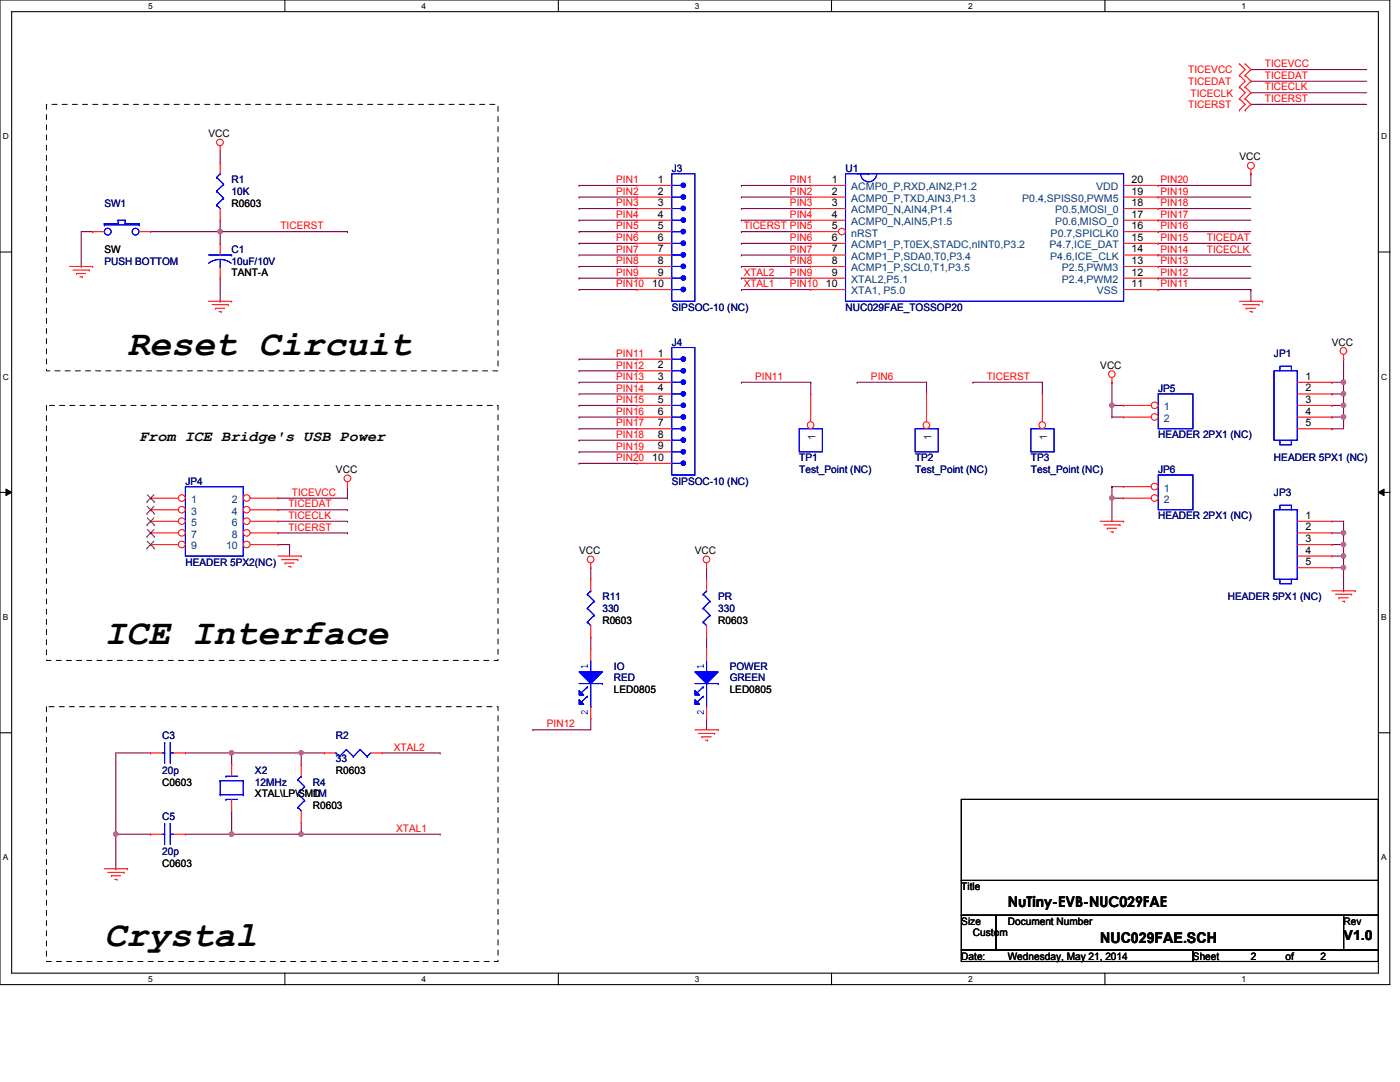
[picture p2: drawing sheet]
<svg xmlns="http://www.w3.org/2000/svg" width="279mm" height="216mm" viewBox="0 0 279 216" stroke-linecap="round" stroke-linejoin="round" font-family="sans-serif">
<path d="M0 0h277.4v196.5h-277.4zM2.3 2.3h272.8v191.9h-272.8z" fill="none" stroke="#000" stroke-width=".21"/>
<g fill="#fff">
<path d="M29.6 .3h.9v1.8h-.9z"/>
<path d="M29.6 194.4h.9v1.9h-.9z"/>
</g>
<path d="M56.9 0v2.3M56.9 194.2v2.3" fill="none" stroke="#000" stroke-width=".21"/>
<g fill="#fff">
<path d="M84.1 .3h.9v1.8h-.9z"/>
<path d="M84.1 194.4h.9v1.9h-.9z"/>
</g>
<path d="M111.4 0v2.3M111.4 194.2v2.3" fill="none" stroke="#000" stroke-width=".21"/>
<g fill="#fff">
<path d="M138.7 .3h.9v1.8h-.9z"/>
<path d="M138.7 194.4h.9v1.9h-.9z"/>
</g>
<path d="M165.9 0v2.3M165.9 194.2v2.3" fill="none" stroke="#000" stroke-width=".21"/>
<g fill="#fff">
<path d="M193.2 .3h.9v1.8h-.9z"/>
<path d="M193.2 194.4h.9v1.9h-.9z"/>
</g>
<path d="M220.5 0v2.3M220.5 194.2v2.3" fill="none" stroke="#000" stroke-width=".21"/>
<g fill="#fff">
<path d="M247.8 .3h.9v1.8h-.9z"/>
<path d="M247.8 194.4h.9v1.9h-.9z"/>
<path d="M.6 26.3h1.2v1.9h-1.2z"/>
<path d="M275.7 26.3h1.2v1.9h-1.2z"/>
<path d="M.6 74.3h1.2v1.8h-1.2z"/>
<path d="M275.7 74.3h1.2v1.8h-1.2z"/>
</g>
<path d="M0 50.3h2.3M275.1 50.3h2.3" fill="none" stroke="#000" stroke-width=".21"/>
<g fill="#fff">
<path d="M.6 122.2h1.1v1.9h-1.1z"/>
<path d="M275.7 122.2h1.1v1.9h-1.1z"/>
</g>
<path d="M0 98.3h2.3M275.1 98.3h2.3" fill="none" stroke="#000" stroke-width=".21"/>
<path d="M1.2 97.6l1.1 .7-1.1 .6zM275.1 98.3l1.1-.7v1.3z" fill="#000"/>
<path d="M1.2 97.6l1.1 .7-1.1 .6zM275.1 98.3l1.1-.7v1.3z" fill="none" stroke="#000" stroke-width=".2"/>
<g fill="#fff">
<path d="M.6 170.2h1.1v1.8h-1.1z"/>
<path d="M275.7 170.2h1.1v1.8h-1.1z"/>
</g>
<path d="M0 146.2h2.3M275.1 146.2h2.3" fill="none" stroke="#000" stroke-width=".21"/>
<path d="M9.3 20.8h90.1v53.2h-90.1zM9.3 80.9h90.1v50.9h-90.1zM9.3 141h90.1v50.9h-90.1z" fill="none" stroke="#000" stroke-width=".2" stroke-dasharray="1 1 1 1 1 1 1 1"/>
<path d="M43.9 32.4h.1M43.9 30.1v2.3M60.1 166.5h27.7M87.8 166.5h.1" fill="none" stroke="#800040" stroke-width=".21"/>
<circle cx="60.1" cy="166.4" r=".45" fill="#f0f"/>
<circle cx="60.1" cy="166.4" r=".45" fill="none" stroke="#f0f" stroke-width=".21"/>
<path d="M37 150.2h23.1M46.2 150.2h.1M60.1 150.2h.1M76.3 150.2h11.5M87.8 150.2h.1" fill="none" stroke="#800040" stroke-width=".21"/>
<circle cx="46.2" cy="150.2" r=".45" fill="#f0f"/>
<circle cx="46.2" cy="150.2" r=".45" fill="none" stroke="#f0f" stroke-width=".21"/>
<path d="M46.2 152.6h.1M46.2 150.2v2.4M60.1 152.6h.1M64.7 150.2h.1M64.7 150.2h-4.6v2.4" fill="none" stroke="#800040" stroke-width=".21"/>
<circle cx="60.1" cy="150.2" r=".45" fill="#f0f"/>
<circle cx="60.1" cy="150.2" r=".45" fill="none" stroke="#f0f" stroke-width=".21"/>
<g fill="none" stroke="#800040" stroke-width=".21">
<path d="M55.5 99.4h13.8M69.3 99.4h.1M69.3 97.1h.1M69.3 97.1v2.3M221.9 80.9h.1M221.9 80.9h2.3M55.5 104h13.8M55.5 106.3h13.8M55.5 101.7h13.8M69.3 104h.1M69.3 106.3h.1M69.3 101.7h.1"/>
<path d="M117.9 113.3h.1M117.9 113.3v2.3M141 113.3h.1M141 113.3v2.3M117.9 127.1h.1M117.9 127.1v2.4M23.1 150.2h7M30.1 150.2h.1"/>
</g>
<circle cx="221.9" cy="80.9" r=".45" fill="#f0f"/>
<circle cx="221.9" cy="80.9" r=".45" fill="none" stroke="#f0f" stroke-width=".21"/>
<g fill="none" stroke="#800040" stroke-width=".21">
<path d="M249.6 18.5h.1M249.6 16.2h.1M249.6 18.5h23.2M249.6 16.2h23.2M249.6 20.8h.1M249.6 20.8h23.2M16.2 53.2h.1M16.2 46.2v7M30.1 46.2h13.8M43.9 46.2h.1M148 76.3h.1M148 76.3h13.8"/>
<path d="M194.2 76.3h.1M194.2 76.3h13.8"/>
</g>
<circle cx="43.9" cy="46.2" r=".45" fill="#f0f"/>
<circle cx="43.9" cy="46.2" r=".45" fill="none" stroke="#f0f" stroke-width=".21"/>
<g fill="none" stroke="#800040" stroke-width=".21">
<path d="M43.9 55.5v4.6M43.9 60.1h.1M161.8 76.3h.1M161.8 76.3v2.3M184.9 76.3h.1M184.9 76.3v2.3M221.9 83.2h.1M221.9 80.9h.1M221.9 99.4h.1M221.9 97.1h.1M221.9 83.2h2.3M221.9 80.9v2.3"/>
<path d="M221.9 99.4v4.6M221.9 99.4h2.3M221.9 97.1h2.3M55.5 108.7h2.3M57.8 108.7h.1M141 127.1h.1M141 127.1v2.4M106.3 145.6h.1M117.9 143.3h.1M117.9 143.3v2.3h-11.6M23.1 173.4h.1M23.1 166.5v6.9"/>
<path d="M37 166.5h9.2M46.2 166.5h.1"/>
</g>
<circle cx="221.9" cy="99.4" r=".45" fill="#f0f"/>
<circle cx="221.9" cy="99.4" r=".45" fill="none" stroke="#f0f" stroke-width=".21"/>
<path d="M16.2 46.2h2.3M18.5 46.2h.1M23.1 150.2v16.3M23.1 166.5h.1M46.2 166.5h13.9M60.1 166.5h.1M60.1 164.1v2.4" fill="none" stroke="#800040" stroke-width=".21"/>
<circle cx="23.1" cy="166.4" r=".45" fill="#f0f"/>
<circle cx="23.1" cy="166.4" r=".45" fill="none" stroke="#f0f" stroke-width=".21"/>
<path d="M46.2 166.5h.1M46.2 161.8v4.7" fill="none" stroke="#800040" stroke-width=".21"/>
<circle cx="46.2" cy="166.4" r=".45" fill="#f0f"/>
<circle cx="46.2" cy="166.4" r=".45" fill="none" stroke="#f0f" stroke-width=".21"/>
<g fill="none" stroke="#800040" stroke-width=".21">
<path d="M115.6 37h.1M115.6 39.3h.1M115.6 37h11.5M115.6 39.3h11.5M148 37h.1M148 39.3h.1M148 37h13.8M148 39.3h13.8M231.1 37h.1M231.1 39.3h.1M231.1 39.3h18.5M249.6 34.7h.1"/>
<path d="M249.6 34.7v2.3h-18.5M43.9 46.2h.1M43.9 48.6h.1M43.9 43.9v4.7M43.9 46.2h25.4M69.3 46.2h.1M115.6 41.6h.1M115.6 43.9h.1M115.6 46.2h.1M115.6 48.6h.1M115.6 50.9h.1M115.6 53.2h.1"/>
<path d="M115.6 55.5h.1M115.6 57.8h.1M115.6 46.2h11.5M115.6 57.8h11.5M115.6 55.5h11.5M115.6 41.6h11.5M115.6 43.9h11.5M115.6 48.6h11.5M115.6 50.9h11.5M115.6 53.2h11.5M148 57.8h.1M148 55.5h.1"/>
<path d="M148 41.6h.1M148 43.9h.1M148 46.2h.1M148 48.6h.1M148 50.9h.1M148 53.2h.1M148 46.2h13.8M148 57.8h13.8M148 55.5h13.8M148 41.6h13.8M148 43.9h13.8M148 48.6h13.8"/>
<path d="M148 50.9h13.8M148 53.2h13.8M231.1 41.6h.1M231.1 43.9h.1M231.1 46.2h.1M231.1 48.6h.1M231.1 53.2h.1M231.1 55.5h.1M231.1 57.8h.1M231.1 50.9h.1M231.1 46.2h18.5M231.1 57.8h18.5"/>
<path d="M231.1 55.5h18.5M231.1 41.6h18.5M231.1 43.9h18.5M231.1 48.6h18.5M231.1 50.9h18.5M231.1 53.2h18.5M249.6 57.8h.1M249.6 57.8v2.3M115.6 71.7h.1M115.6 74h.1M115.6 78.6h.1M115.6 76.3h.1"/>
<path d="M115.6 76.3h11.5M115.6 71.7h11.5M115.6 74h11.5M115.6 78.6h11.5M171.1 76.3h.1M171.1 76.3h13.8M208 76.3h.1M208 76.3v2.3M221.9 76.3h.1M221.9 76.3v4.6M265.8 76.3h.1M265.8 78.6h.1"/>
<path d="M265.8 76.3h2.3M265.8 78.6h2.3M115.6 80.9h.1M115.6 83.2h.1M115.6 85.6h.1M115.6 90.2h.1M115.6 92.5h.1M115.6 87.8h.1M115.6 80.9h11.5M115.6 83.2h11.5M115.6 85.6h11.5M115.6 90.2h11.5"/>
<path d="M115.6 92.5h11.5M115.6 87.8h11.5M221.9 97.1h.1M221.9 97.1v2.3M23.1 166.5h7M30.1 166.5h.1"/>
</g>
<circle cx="268.1" cy="78.6" r=".45" fill="#f0f"/>
<circle cx="268.1" cy="78.6" r=".45" fill="none" stroke="#f0f" stroke-width=".21"/>
<path d="M265.8 80.9h.1M265.8 83.2h.1M265.8 85.6h.1M265.8 80.9h2.3M265.8 83.2h2.3M265.8 85.6h2.3M265.8 104h2.3M265.8 106.3h2.3M268.1 104h.1M268.1 106.3h.1" fill="none" stroke="#800040" stroke-width=".21"/>
<circle cx="268.1" cy="106.3" r=".45" fill="#f0f"/>
<circle cx="268.1" cy="106.3" r=".45" fill="none" stroke="#f0f" stroke-width=".21"/>
<path d="M265.8 108.7h2.3M265.8 111h2.3M265.8 113.3h2.3M268.1 108.7h.1M268.1 111h.1M268.1 113.3h.1M268.1 106.3h.1M268.1 104v2.3M268.1 108.7v2.3" fill="none" stroke="#800040" stroke-width=".21"/>
<circle cx="268.1" cy="108.6" r=".45" fill="#f0f"/>
<circle cx="268.1" cy="108.6" r=".45" fill="none" stroke="#f0f" stroke-width=".21"/>
<circle cx="268.1" cy="110.9" r=".45" fill="#f0f"/>
<circle cx="268.1" cy="110.9" r=".45" fill="none" stroke="#f0f" stroke-width=".21"/>
<path d="M268.1 83.2h.1M268.1 80.9h.1M268.1 80.9v4.7M268.1 113.3h.1M268.1 108.7h.1M268.1 106.3v2.4M268.1 111v2.3" fill="none" stroke="#800040" stroke-width=".21"/>
<circle cx="268.1" cy="83.2" r=".45" fill="#f0f"/>
<circle cx="268.1" cy="83.2" r=".45" fill="none" stroke="#f0f" stroke-width=".21"/>
<circle cx="268.1" cy="80.9" r=".45" fill="#f0f"/>
<circle cx="268.1" cy="80.9" r=".45" fill="none" stroke="#f0f" stroke-width=".21"/>
<path d="M268.1 117.9h.1M268.1 113.3v4.6" fill="none" stroke="#800040" stroke-width=".21"/>
<circle cx="268.1" cy="113.3" r=".45" fill="#f0f"/>
<circle cx="268.1" cy="113.3" r=".45" fill="none" stroke="#f0f" stroke-width=".21"/>
<path d="M249.6 13.9h.1M249.6 13.9h23.2M268.1 78.6h.1M268.1 76.3h.1M268.1 71.7h.1M268.1 71.7v9.2M57.8 108.7h.1M57.8 108.7v2.3M141 143.3h.1M141 143.3v2.3" fill="none" stroke="#800040" stroke-width=".21"/>
<circle cx="268.1" cy="76.3" r=".45" fill="#f0f"/>
<circle cx="268.1" cy="76.3" r=".45" fill="none" stroke="#f0f" stroke-width=".21"/>
<g fill="none" stroke="#f00" stroke-width=".21">
<path d="M247.4 15h.1M247.4 17.4h.1M247.4 19.7h.1M247.4 12.7h.1M247.4 15l1.1 1.2-1.1 1.2M247.4 17.4l1.1 1.1-1.1 1.2M247.4 19.7l1.1 1.1-1.1 1.2M247.4 12.7l1.1 1.2-1.1 1.1M248.5 17.4h.1M248.5 15h.1M248.5 19.7h.1M248.5 12.7h.1"/>
<path d="M248.5 15l1.1 1.2-1.1 1.2M248.5 17.4l1.1 1.1-1.1 1.2M248.5 19.7l1.1 1.1-1.1 1.2M248.5 12.7l1.1 1.2-1.1 1.1M43.9 30.1h.1M43.9 29.1v1M247.4 22h.1M248.5 22h.1M249.6 34.7h.1M249.6 33.8v.9M13.9 53.2h4.6M14.6 53.9h3.2"/>
<path d="M15.3 54.6h.1M15.3 54.6h1.8M16 55.2h.4M16.4 55.2h.1M17.8 53.9h.1M18.5 53.2h.1M18.5 46.2h.1M18.5 46.2h2.3M27.8 46.2h2.3M30.1 46.2h.1M41.6 60.1h4.6M42.3 60.8h3.3"/>
<path d="M43 61.5h.1M43 61.5h1.9M43.7 62.2h.5M44.2 62.2h.1M45.6 60.8h.1M46.2 60.1h.1M221.9 76.3h.1M221.9 75.4v.9M247.4 60.1h4.6M248 60.8h3.2M248.7 61.5h.1M248.7 61.5h1.9"/>
<path d="M249.4 62.2h.5M249.9 62.2h.1M251.2 60.8h.1M252 60.1h.1M258.9 76.3h6.9M258.9 78.6h6.9M265.8 76.3h.1M265.8 78.6h.1M268.1 71.7h.1M268.1 70.7v1M69.3 97.1h.1M69.3 96.2v.9"/>
<path d="M258.9 80.9h6.9M258.9 83.2h6.9M258.9 85.6h6.9M265.8 80.9h.1M265.8 83.2h.1M265.8 85.6h.1M55.5 111h4.6M56.2 111.7h3.2M56.9 112.4h.1M56.9 112.4h1.8M57.6 113h.4M58 113h.1"/>
<path d="M59.4 111.7h.1M60.1 111h.1M117.9 113.3h.1M117.9 112.4v.9M141 113.3h.1M141 112.4v.9M219.6 104h4.6M220.3 104.7h3.2M221 105.4h.1M221 105.4h1.8M221.7 106.1h.4M222.1 106.1h.1"/>
<path d="M223.5 104.7h.1M224.2 104h.1M265.8 117.9h4.7M266.5 118.6h3.2M267.2 119.3h.1M267.2 119.3h1.9M267.9 120h.5M268.4 120h.1M269.7 118.6h.1M270.5 117.9h.1M60.1 152.6h.1M60.1 152.6v2.3"/>
<path d="M138.7 145.6h4.6M139.4 146.3h3.2M140.1 147h.1M140.1 147h1.8M140.8 147.7h.4M141.2 147.7h.1M142.6 146.3h.1M143.3 145.6h.1M20.8 173.4h4.6M21.5 174.1h3.3M22.2 174.8h.1M22.2 174.8h1.8"/>
<path d="M22.9 175.5h.5M23.4 175.5h.1M24.8 174.1h.1M25.4 173.4h.1M60.1 164.1h.1M60.1 161.8v2.3"/>
<circle cx="43.9" cy="28.4" r=".67"/>
<circle cx="249.6" cy="33.1" r=".68"/>
<circle cx="221.9" cy="74.7" r=".66"/>
<circle cx="268.1" cy="70" r=".67"/>
<circle cx="69.3" cy="95.5" r=".68"/>
<circle cx="117.9" cy="111.6" r=".67"/>
<circle cx="141" cy="111.6" r=".67"/>
</g>
<path d="M191.9 159.5h83.2v16.2h-83.2zM191.9 175.7h83.2v6.9h-83.2zM191.9 182.6h6.9v7h-6.9zM191.9 189.6h46.2v2.3h-46.2zM198.8 182.6h69.3v7h-69.3zM238.1 189.6h37v2.3h-37zM268.1 182.6h7v7h-7z" fill="none" stroke="#000" stroke-width=".21"/>
<g fill="none" stroke="#00f" stroke-width=".21">
<path d="M20.8 44.6h.1M20.8 44.9h.1M20.8 44.9h7M20.8 44.6h2.8M20.8 44.6v.3M23.6 43.9h.1M23.6 44.6h.1M23.6 43.9h1.4M23.6 43.9v.7M25 44.6h.1M25 43.9h.1M25 44.6h2.8"/>
<path d="M25 43.9v.7M27.8 44.9h.1M27.8 44.6h.1M27.8 44.6v.3M254.3 74h4.6v13.8h-4.6zM255.4 74v-.9h2.3v.9M255.4 87.8v1h2.3v-1M59.4 158.4h.1M59.4 155.6h.1M59.4 158.4l1.4 1.3M59.4 155.6l1.4 1.4M60.1 154.9h.1"/>
<path d="M60.1 154.9l-.7 .7M60.8 159.7h.1M60.8 157h.1M60.8 159.7l-1.4 1.4M60.8 157l-1.4 1.4M59.4 161.1h.1M59.4 161.1l.7 .7"/>
<circle cx="21.5" cy="46.2" r=".68"/>
<circle cx="27.1" cy="46.2" r=".68"/>
</g>
<circle cx="136.4" cy="71.6" r=".45" fill="#00f"/>
<circle cx="136.4" cy="71.6" r=".45" fill="none" stroke="#00f" stroke-width=".21"/>
<circle cx="136.4" cy="74" r=".45" fill="#00f"/>
<circle cx="136.4" cy="74" r=".45" fill="none" stroke="#00f" stroke-width=".21"/>
<circle cx="136.4" cy="76.3" r=".45" fill="#00f"/>
<circle cx="136.4" cy="76.3" r=".45" fill="none" stroke="#00f" stroke-width=".21"/>
<circle cx="136.4" cy="78.6" r=".45" fill="#00f"/>
<circle cx="136.4" cy="78.6" r=".45" fill="none" stroke="#00f" stroke-width=".21"/>
<circle cx="136.4" cy="80.9" r=".45" fill="#00f"/>
<circle cx="136.4" cy="80.9" r=".45" fill="none" stroke="#00f" stroke-width=".21"/>
<circle cx="136.4" cy="83.2" r=".45" fill="#00f"/>
<circle cx="136.4" cy="83.2" r=".45" fill="none" stroke="#00f" stroke-width=".21"/>
<circle cx="136.4" cy="85.5" r=".45" fill="#00f"/>
<circle cx="136.4" cy="85.5" r=".45" fill="none" stroke="#00f" stroke-width=".21"/>
<circle cx="136.4" cy="87.8" r=".45" fill="#00f"/>
<circle cx="136.4" cy="87.8" r=".45" fill="none" stroke="#00f" stroke-width=".21"/>
<circle cx="136.4" cy="90.1" r=".45" fill="#00f"/>
<circle cx="136.4" cy="90.1" r=".45" fill="none" stroke="#00f" stroke-width=".21"/>
<circle cx="136.4" cy="92.4" r=".45" fill="#00f"/>
<g fill="none" stroke="#00f" stroke-width=".21">
<path d="M134.1 69.3h4.6v25.5h-4.6zM134.1 71.7h2M134.1 74h2M134.1 76.3h2M134.1 78.6h2M136.1 71.7h.1M136.1 74h.1M136.1 76.3h.1M136.1 78.6h.1M134.1 80.9h2M134.1 83.2h2M134.1 85.6h2"/>
<path d="M134.1 87.8h2M134.1 90.2h2M134.1 92.5h2M136.1 80.9h.1M136.1 83.2h.1M136.1 85.6h.1M136.1 87.8h.1M136.1 90.2h.1M136.1 92.5h.1"/>
<circle cx="136.4" cy="92.4" r=".45"/>
</g>
<circle cx="136.4" cy="71.6" r=".45" fill="#00f"/>
<circle cx="136.4" cy="71.6" r=".45" fill="none" stroke="#00f" stroke-width=".21"/>
<circle cx="136.4" cy="74" r=".45" fill="#00f"/>
<circle cx="136.4" cy="74" r=".45" fill="none" stroke="#00f" stroke-width=".21"/>
<circle cx="136.4" cy="76.3" r=".45" fill="#00f"/>
<circle cx="136.4" cy="76.3" r=".45" fill="none" stroke="#00f" stroke-width=".21"/>
<circle cx="136.4" cy="78.6" r=".45" fill="#00f"/>
<circle cx="136.4" cy="78.6" r=".45" fill="none" stroke="#00f" stroke-width=".21"/>
<circle cx="136.4" cy="80.9" r=".45" fill="#00f"/>
<circle cx="136.4" cy="80.9" r=".45" fill="none" stroke="#00f" stroke-width=".21"/>
<circle cx="136.4" cy="83.2" r=".45" fill="#00f"/>
<circle cx="136.4" cy="83.2" r=".45" fill="none" stroke="#00f" stroke-width=".21"/>
<circle cx="136.4" cy="85.5" r=".45" fill="#00f"/>
<circle cx="136.4" cy="85.5" r=".45" fill="none" stroke="#00f" stroke-width=".21"/>
<circle cx="136.4" cy="87.8" r=".45" fill="#00f"/>
<circle cx="136.4" cy="87.8" r=".45" fill="none" stroke="#00f" stroke-width=".21"/>
<circle cx="136.4" cy="90.1" r=".45" fill="#00f"/>
<circle cx="136.4" cy="90.1" r=".45" fill="none" stroke="#00f" stroke-width=".21"/>
<circle cx="136.4" cy="92.4" r=".45" fill="#00f"/>
<g fill="none" stroke="#00f" stroke-width=".21">
<path d="M134.1 69.3h4.6v25.5h-4.6zM134.1 71.7h2M134.1 74h2M134.1 76.3h2M134.1 78.6h2M136.1 71.7h.1M136.1 74h.1M136.1 76.3h.1M136.1 78.6h.1M134.1 80.9h2M134.1 83.2h2M134.1 85.6h2"/>
<path d="M134.1 87.8h2M134.1 90.2h2M134.1 92.5h2M136.1 80.9h.1M136.1 83.2h.1M136.1 85.6h.1M136.1 87.8h.1M136.1 90.2h.1M136.1 92.5h.1M231.1 94.8h7v6.9h-7z"/>
<circle cx="136.4" cy="92.4" r=".45"/>
</g>
<g fill="none" stroke="#f00" stroke-width=".21">
<path d="M127.1 71.7h.1M127.1 74h.1M127.1 76.3h.1M127.1 78.6h.1M127.1 71.7h7M127.1 74h7M127.1 76.3h7M127.1 78.6h7M127.1 80.9h.1M127.1 83.2h.1M127.1 85.6h.1M127.1 87.8h.1"/>
<path d="M127.1 90.2h.1M127.1 92.5h.1M127.1 80.9h7M127.1 83.2h7M127.1 85.6h7M127.1 87.8h7M127.1 90.2h7M127.1 92.5h7"/>
</g>
<circle cx="230.4" cy="97.1" r=".67" fill="#fff"/>
<g fill="none" stroke="#f00" stroke-width=".21">
<path d="M224.2 97.1h.1M224.2 97.1h5.5"/>
<circle cx="230.4" cy="97.1" r=".67"/>
</g>
<circle cx="230.4" cy="99.4" r=".67" fill="#fff"/>
<g fill="none" stroke="#f00" stroke-width=".21">
<path d="M224.2 99.4h.1M224.2 99.4h5.5"/>
<circle cx="230.4" cy="99.4" r=".67"/>
</g>
<path d="M37 97.1h11.6v13.9h-11.6z" fill="none" stroke="#00f" stroke-width=".21"/>
<circle cx="36.3" cy="99.4" r=".67" fill="#fff"/>
<g fill="none" stroke="#f00" stroke-width=".21">
<path d="M30.1 99.4h.1M30.1 99.4h5.5"/>
<circle cx="36.3" cy="99.4" r=".67"/>
</g>
<path d="M29.4 98.7l1.4 1.4M30.7 98.7l-1.4 1.4M29.3 100.1h.1M30.8 100.1h.1" fill="none" stroke="#804000" stroke-width=".2"/>
<circle cx="49.2" cy="99.4" r=".67" fill="#fff"/>
<g fill="none" stroke="#f00" stroke-width=".21">
<path d="M50 99.4h5.5M55.5 99.4h.1"/>
<circle cx="49.2" cy="99.4" r=".67"/>
</g>
<circle cx="36.3" cy="101.7" r=".67" fill="#fff"/>
<g fill="none" stroke="#f00" stroke-width=".21">
<path d="M30.1 101.7h.1M30.1 101.7h5.5"/>
<circle cx="36.3" cy="101.7" r=".67"/>
</g>
<path d="M29.3 102.4h.1M29.4 101l1.4 1.4M30.7 101l-1.4 1.4M30.8 102.4h.1" fill="none" stroke="#804000" stroke-width=".2"/>
<circle cx="49.2" cy="101.7" r=".67" fill="#fff"/>
<g fill="none" stroke="#f00" stroke-width=".21">
<path d="M50 101.7h5.5M55.5 101.7h.1"/>
<circle cx="49.2" cy="101.7" r=".67"/>
</g>
<circle cx="36.3" cy="104" r=".67" fill="#fff"/>
<g fill="none" stroke="#f00" stroke-width=".21">
<path d="M30.1 104h.1M30.1 104h5.5"/>
<circle cx="36.3" cy="104" r=".67"/>
</g>
<path d="M29.3 104.7h.1M29.4 103.3l1.4 1.4M30.7 103.3l-1.4 1.4M30.8 104.7h.1" fill="none" stroke="#804000" stroke-width=".2"/>
<circle cx="49.2" cy="104" r=".67" fill="#fff"/>
<g fill="none" stroke="#f00" stroke-width=".21">
<path d="M50 104h5.5M55.5 104h.1"/>
<circle cx="49.2" cy="104" r=".67"/>
</g>
<circle cx="36.3" cy="106.3" r=".67" fill="#fff"/>
<g fill="none" stroke="#f00" stroke-width=".21">
<path d="M30.1 106.3h.1M30.1 106.3h5.5"/>
<circle cx="36.3" cy="106.3" r=".67"/>
</g>
<path d="M29.3 107.1h.1M29.4 105.7l1.4 1.4M30.7 105.7l-1.4 1.4M30.8 107.1h.1" fill="none" stroke="#804000" stroke-width=".2"/>
<circle cx="49.2" cy="106.3" r=".67" fill="#fff"/>
<g fill="none" stroke="#f00" stroke-width=".21">
<path d="M50 106.3h5.5M55.5 106.3h.1"/>
<circle cx="49.2" cy="106.3" r=".67"/>
</g>
<circle cx="36.3" cy="108.7" r=".67" fill="#fff"/>
<g fill="none" stroke="#f00" stroke-width=".21">
<path d="M30.1 108.7h.1M30.1 108.7h5.5"/>
<circle cx="36.3" cy="108.7" r=".67"/>
</g>
<path d="M29.3 109.4h.1M29.4 108l1.4 1.4M30.7 108l-1.4 1.4M30.8 109.4h.1" fill="none" stroke="#804000" stroke-width=".2"/>
<circle cx="49.2" cy="108.7" r=".67" fill="#fff"/>
<g fill="none" stroke="#f00" stroke-width=".21">
<path d="M161.8 37h.1M161.8 39.3h.1M161.8 37h6.9M161.8 39.3h6.9M161.8 41.6h.1M161.8 43.9h.1M161.8 41.6h6.9M161.8 43.9h6.9M50 108.7h5.5M55.5 108.7h.1"/>
<circle cx="49.2" cy="108.7" r=".67"/>
</g>
<path d="M168.7 34.7h55.5v25.4h-55.5zM171.1 34.7h2.3M171.7 34.7a1.61 1.61 0 0 0 1.7 1.6 1.61 1.61 0 0 0 1.6-1.6M173.4 34.7h.1" fill="none" stroke="#00f" stroke-width=".21"/>
<circle cx="168" cy="46.2" r=".67" fill="#fff"/>
<g fill="none" stroke="#f00" stroke-width=".21">
<path d="M224.2 37h6.9M224.2 39.3h6.9M231.1 37h.1M231.1 39.3h.1M161.8 46.2h.1M161.8 48.6h.1M161.8 50.9h.1M161.8 53.2h.1M161.8 55.5h.1M161.8 57.8h.1M161.8 46.2h5.5M161.8 48.6h6.9"/>
<path d="M161.8 50.9h6.9M161.8 53.2h6.9M161.8 55.5h6.9M161.8 57.8h6.9M224.2 46.2h6.9M224.2 48.6h6.9M224.2 50.9h6.9M224.2 53.2h6.9M224.2 55.5h6.9M224.2 57.8h6.9M224.2 41.6h6.9M224.2 43.9h6.9"/>
<path d="M231.1 41.6h.1M231.1 43.9h.1M231.1 46.2h.1M231.1 48.6h.1M231.1 50.9h.1M231.1 53.2h.1M231.1 55.5h.1M231.1 57.8h.1M258.9 104h6.9M258.9 106.3h6.9M258.9 108.7h6.9M258.9 111h6.9"/>
<path d="M258.9 113.3h6.9M265.8 104h.1M265.8 106.3h.1M265.8 108.7h.1M265.8 111h.1M265.8 113.3h.1M46.2 152.6h.1M46.2 152.6v2.3M46.2 159.5v2.3M46.2 161.8h.1"/>
<circle cx="168" cy="46.2" r=".67"/>
</g>
<g fill="none" stroke="#00f" stroke-width=".21">
<path d="M254.3 101.7h4.6v13.9h-4.6zM255.4 101.7v-.9h2.3v.9M255.4 115.6v.9h2.3v-.9M43.9 155.8h.1M43.9 158.6h.1M43.9 155.8h4.7M43.9 155.8v2.8M43.9 158.6h4.7M45.1 154.9h.1M45.1 159.5h.1M45.1 154.9h2.3M45.1 159.5h2.3"/>
<path d="M48.6 158.6h.1M48.6 155.8h.1M48.6 155.8v2.8"/>
</g>
<circle cx="136.4" cy="37" r=".45" fill="#00f"/>
<circle cx="136.4" cy="37" r=".45" fill="none" stroke="#00f" stroke-width=".21"/>
<circle cx="136.4" cy="39.3" r=".45" fill="#00f"/>
<circle cx="136.4" cy="39.3" r=".45" fill="none" stroke="#00f" stroke-width=".21"/>
<circle cx="136.4" cy="41.6" r=".45" fill="#00f"/>
<circle cx="136.4" cy="41.6" r=".45" fill="none" stroke="#00f" stroke-width=".21"/>
<circle cx="136.4" cy="43.9" r=".45" fill="#00f"/>
<circle cx="136.4" cy="43.9" r=".45" fill="none" stroke="#00f" stroke-width=".21"/>
<circle cx="136.4" cy="46.2" r=".45" fill="#00f"/>
<circle cx="136.4" cy="46.2" r=".45" fill="none" stroke="#00f" stroke-width=".21"/>
<circle cx="136.4" cy="48.5" r=".45" fill="#00f"/>
<circle cx="136.4" cy="48.5" r=".45" fill="none" stroke="#00f" stroke-width=".21"/>
<circle cx="136.4" cy="50.9" r=".45" fill="#00f"/>
<circle cx="136.4" cy="50.9" r=".45" fill="none" stroke="#00f" stroke-width=".21"/>
<circle cx="136.4" cy="53.1" r=".45" fill="#00f"/>
<circle cx="136.4" cy="53.1" r=".45" fill="none" stroke="#00f" stroke-width=".21"/>
<circle cx="136.4" cy="55.5" r=".45" fill="#00f"/>
<circle cx="136.4" cy="55.5" r=".45" fill="none" stroke="#00f" stroke-width=".21"/>
<circle cx="136.4" cy="57.8" r=".45" fill="#00f"/>
<g fill="none" stroke="#00f" stroke-width=".21">
<path d="M134.1 34.7h4.6v25.4h-4.6zM134.1 37h2M134.1 39.3h2M136.1 37h.1M136.1 39.3h.1M134.1 41.6h2M134.1 43.9h2M134.1 46.2h2M134.1 48.6h2M134.1 50.9h2M134.1 53.2h2M134.1 55.5h2"/>
<path d="M134.1 57.8h2M136.1 41.6h.1M136.1 43.9h.1M136.1 46.2h.1M136.1 48.6h.1M136.1 50.9h.1M136.1 53.2h.1M136.1 55.5h.1M136.1 57.8h.1"/>
<circle cx="136.4" cy="57.8" r=".45"/>
</g>
<circle cx="136.4" cy="37" r=".45" fill="#00f"/>
<circle cx="136.4" cy="37" r=".45" fill="none" stroke="#00f" stroke-width=".21"/>
<circle cx="136.4" cy="39.3" r=".45" fill="#00f"/>
<circle cx="136.4" cy="39.3" r=".45" fill="none" stroke="#00f" stroke-width=".21"/>
<circle cx="136.4" cy="41.6" r=".45" fill="#00f"/>
<circle cx="136.4" cy="41.6" r=".45" fill="none" stroke="#00f" stroke-width=".21"/>
<circle cx="136.4" cy="43.9" r=".45" fill="#00f"/>
<circle cx="136.4" cy="43.9" r=".45" fill="none" stroke="#00f" stroke-width=".21"/>
<circle cx="136.4" cy="46.2" r=".45" fill="#00f"/>
<circle cx="136.4" cy="46.2" r=".45" fill="none" stroke="#00f" stroke-width=".21"/>
<circle cx="136.4" cy="48.5" r=".45" fill="#00f"/>
<circle cx="136.4" cy="48.5" r=".45" fill="none" stroke="#00f" stroke-width=".21"/>
<circle cx="136.4" cy="50.9" r=".45" fill="#00f"/>
<circle cx="136.4" cy="50.9" r=".45" fill="none" stroke="#00f" stroke-width=".21"/>
<circle cx="136.4" cy="53.1" r=".45" fill="#00f"/>
<circle cx="136.4" cy="53.1" r=".45" fill="none" stroke="#00f" stroke-width=".21"/>
<circle cx="136.4" cy="55.5" r=".45" fill="#00f"/>
<circle cx="136.4" cy="55.5" r=".45" fill="none" stroke="#00f" stroke-width=".21"/>
<circle cx="136.4" cy="57.8" r=".45" fill="#00f"/>
<g fill="none" stroke="#00f" stroke-width=".21">
<path d="M43.2 38.1h.1M43.2 35.4h.1M43.2 38.1l1.4 1.4M43.2 35.4l1.4 1.4M43.9 34.7h.1M43.9 34.7l-.7 .7M44.6 39.5h.1M44.6 36.8h.1M44.6 39.5l-1.4 1.4M44.6 36.8l-1.4 1.3M134.1 34.7h4.6v25.4h-4.6zM134.1 37h2"/>
<path d="M134.1 39.3h2M136.1 37h.1M136.1 39.3h.1M43.2 40.9h.1M43.2 40.9l.7 .7M134.1 41.6h2M134.1 43.9h2M134.1 46.2h2M134.1 48.6h2M134.1 50.9h2M134.1 53.2h2M134.1 55.5h2"/>
<path d="M134.1 57.8h2M136.1 41.6h.1M136.1 43.9h.1M136.1 46.2h.1M136.1 48.6h.1M136.1 50.9h.1M136.1 53.2h.1M136.1 55.5h.1M136.1 57.8h.1M140.3 118.6h.1M140.3 118.6l1.4 1.4M141 117.9h.1"/>
<path d="M141 117.9l-.7 .7M141.7 120h.1M141.7 120l-1.4 1.4M140.3 124.1h.1M140.3 121.4h.1M140.3 124.1l.7 .7M140.3 121.4l1.4 1.4M141.7 122.8h.1M141.7 122.8l-1.4 1.3M32.4 166.5h.5M32.9 166.5h.1M32.9 164.3h.1"/>
<path d="M32.9 164.3v4.2M34 164.3h.1M34 166.5h.1M34 166.5h.7M34 164.3v4.2"/>
<circle cx="136.4" cy="57.8" r=".45"/>
</g>
<g fill="none" stroke="#f00" stroke-width=".21">
<path d="M43.9 32.4h.1M43.9 32.4v2.3M127.1 37h.1M127.1 39.3h.1M127.1 37h7M127.1 39.3h7M43.9 43.9h.1M43.9 41.6v2.3M127.1 41.6h.1M127.1 43.9h.1M127.1 46.2h.1M127.1 48.6h.1"/>
<path d="M127.1 50.9h.1M127.1 53.2h.1M127.1 55.5h.1M127.1 57.8h.1M127.1 41.6h7M127.1 43.9h7M127.1 46.2h7M127.1 48.6h7M127.1 50.9h7M127.1 53.2h7M127.1 55.5h7M127.1 57.8h7"/>
<path d="M141 115.6h.1M141 115.6v2.3M141 127.1h.1M141 124.8v2.3M30.1 166.5h.1M30.1 166.5h2.3M34.7 166.5h2.3M37 166.5h.1"/>
</g>
<path d="M138.7 134.1h4.6l-2.3 2.3z" fill="#00f"/>
<path d="M138.7 134.1h4.6l-2.3 2.3z" fill="none" stroke="#00f" stroke-width=".21"/>
<path d="M138.7 137.8l.9 .9h-.9z" fill="#00f"/>
<path d="M138.7 137.8l.9 .9h-.9z" fill="none" stroke="#00f" stroke-width=".21"/>
<path d="M138.7 139.6l.9 .9h-.9z" fill="#00f"/>
<path d="M138.7 139.6l.9 .9h-.9zM138.7 136.4h4.6M140.3 137.1h.1M140.3 138.9h.1M140.3 137.1l-1.2 1.1M140.3 138.9l-1.2 1.2M141 134.1h.1M141 131.8v2.3M141 136.4v4.6M143.3 136.4h.1M141 141h.1" fill="none" stroke="#00f" stroke-width=".21"/>
<path d="M138.7 134.1h4.6l-2.3 2.3z" fill="#00f"/>
<path d="M138.7 134.1h4.6l-2.3 2.3z" fill="none" stroke="#00f" stroke-width=".21"/>
<path d="M138.7 137.8l.9 .9h-.9z" fill="#00f"/>
<path d="M138.7 137.8l.9 .9h-.9z" fill="none" stroke="#00f" stroke-width=".21"/>
<path d="M138.7 139.6l.9 .9h-.9z" fill="#00f"/>
<g fill="none" stroke="#00f" stroke-width=".21">
<path d="M159.5 85.6h4.6v4.6h-4.6zM138.7 139.6l.9 .9h-.9zM138.7 136.4h4.6M140.3 137.1h.1M140.3 138.9h.1M140.3 137.1l-1.2 1.1M140.3 138.9l-1.2 1.2M141 134.1h.1M141 131.8v2.3M141 136.4v4.6M143.3 136.4h.1M67.1 150.2h.1"/>
<path d="M67.1 150.2l.6 .8M67.7 151h.1M69.1 149.6h.1M69.1 149.6l1.4 1.4M69.1 149.6l-1.4 1.4M70.5 151h.1M71.9 149.6h.1M71.9 149.6l1.4 1.4M71.9 149.6l-1.4 1.4M73.3 151h.1M74 150.2l-.7 .8M141 141h.1"/>
</g>
<path d="M141 129.5h.1M141 129.5v2.3M64.7 150.2h.1M64.7 150.2h2.4M74 150.2h2.3M76.3 150.2h.1M141 143.3h.1M141 141v2.3" fill="none" stroke="#f00" stroke-width=".21"/>
<circle cx="161.8" cy="84.8" r=".67" fill="#fff"/>
<g fill="none" stroke="#f00" stroke-width=".21">
<path d="M161.8 78.6h.1M161.8 78.6v5.6M117.9 115.6h.1M117.9 115.6v2.3M117.9 127.1h.1M117.9 124.8v2.3"/>
<circle cx="161.8" cy="84.8" r=".67"/>
</g>
<g fill="none" stroke="#00f" stroke-width=".21">
<path d="M182.6 85.6h4.6v4.6h-4.6zM117.2 118.6h.1M117.2 118.6l1.4 1.4M117.9 117.9h.1M117.9 117.9l-.7 .7M118.6 120h.1M118.6 120l-1.4 1.4M117.2 124.1h.1M117.2 121.4h.1M117.2 124.1l.7 .7M117.2 121.4l1.4 1.4M118.6 122.8h.1"/>
<path d="M118.6 122.8l-1.4 1.3"/>
</g>
<circle cx="184.9" cy="84.8" r=".67" fill="#fff"/>
<g fill="none" stroke="#f00" stroke-width=".21">
<path d="M184.9 78.6h.1M184.9 78.6v5.6"/>
<circle cx="184.9" cy="84.8" r=".67"/>
</g>
<path d="M115.6 134.1h4.6l-2.3 2.3z" fill="#00f"/>
<path d="M115.6 134.1h4.6l-2.3 2.3z" fill="none" stroke="#00f" stroke-width=".21"/>
<path d="M115.6 137.8l.9 .9h-.9z" fill="#00f"/>
<path d="M115.6 137.8l.9 .9h-.9z" fill="none" stroke="#00f" stroke-width=".21"/>
<path d="M115.6 139.6l.9 .9h-.9z" fill="#00f"/>
<path d="M115.6 139.6l.9 .9h-.9zM115.6 136.4h4.6M117.2 137.1h.1M117.2 138.9h.1M117.2 137.1l-1.2 1.1M117.2 138.9l-1.2 1.2M117.9 134.1h.1M117.9 131.8v2.3M117.9 136.4v4.6M120.2 136.4h.1M117.9 141h.1" fill="none" stroke="#00f" stroke-width=".21"/>
<path d="M115.6 134.1h4.6l-2.3 2.3z" fill="#00f"/>
<path d="M115.6 134.1h4.6l-2.3 2.3z" fill="none" stroke="#00f" stroke-width=".21"/>
<path d="M115.6 137.8l.9 .9h-.9z" fill="#00f"/>
<path d="M115.6 137.8l.9 .9h-.9z" fill="none" stroke="#00f" stroke-width=".21"/>
<path d="M115.6 139.6l.9 .9h-.9z" fill="#00f"/>
<path d="M231.1 78.6h7v7h-7zM115.6 139.6l.9 .9h-.9zM115.6 136.4h4.6M117.2 137.1h.1M117.2 138.9h.1M117.2 137.1l-1.2 1.1M117.2 138.9l-1.2 1.2M117.9 134.1h.1M117.9 131.8v2.3M117.9 136.4v4.6M120.2 136.4h.1M117.9 141h.1" fill="none" stroke="#00f" stroke-width=".21"/>
<path d="M117.9 129.5h.1M117.9 129.5v2.3M117.9 143.3h.1M117.9 141v2.3" fill="none" stroke="#f00" stroke-width=".21"/>
<circle cx="230.4" cy="80.9" r=".67" fill="#fff"/>
<g fill="none" stroke="#f00" stroke-width=".21">
<path d="M224.2 80.9h.1M224.2 80.9h5.5"/>
<circle cx="230.4" cy="80.9" r=".67"/>
</g>
<circle cx="230.4" cy="83.2" r=".67" fill="#fff"/>
<g fill="none" stroke="#f00" stroke-width=".21">
<path d="M43.9 48.6h.1M43.9 55.5h.1M43.9 48.6v2.3M43.9 53.2v2.3M224.2 83.2h.1M224.2 83.2h5.5M30.1 150.2h.1M30.1 150.2h2.3M34.7 150.2h2.3M37 150.2h.1"/>
<circle cx="230.4" cy="83.2" r=".67"/>
</g>
<g fill="none" stroke="#00f" stroke-width=".21">
<path d="M41.6 50.9h4.6M43.9 53.2h.1M43.9 51.8l1.4 .2 .8 .5M43.9 51.8l-1 .1-1.3 .6M43.9 51.8v1.4M46.2 50.9h.1M205.7 85.6h4.7v4.6h-4.7zM32.4 150.2h.5M32.9 150.2h.1M32.9 148.2h.1M32.9 148.2v4.2M34 148.2h.1"/>
<path d="M34 150.2h.1M34 150.2h.7M34 148.2v4.2"/>
</g>
<circle cx="208" cy="84.8" r=".67" fill="#fff"/>
<g fill="none" stroke="#f00" stroke-width=".21">
<path d="M208 78.6h.1M208 78.6v5.6"/>
<circle cx="208" cy="84.8" r=".67"/>
</g>
<circle cx="60.1" cy="166.4" r=".45" fill="#f0f"/>
<circle cx="60.1" cy="166.4" r=".45" fill="none" stroke="#f0f" stroke-width=".21"/>
<circle cx="46.2" cy="150.2" r=".45" fill="#f0f"/>
<circle cx="46.2" cy="150.2" r=".45" fill="none" stroke="#f0f" stroke-width=".21"/>
<circle cx="60.1" cy="150.2" r=".45" fill="#f0f"/>
<circle cx="60.1" cy="150.2" r=".45" fill="none" stroke="#f0f" stroke-width=".21"/>
<circle cx="221.9" cy="80.9" r=".45" fill="#f0f"/>
<circle cx="221.9" cy="80.9" r=".45" fill="none" stroke="#f0f" stroke-width=".21"/>
<circle cx="43.9" cy="46.2" r=".45" fill="#f0f"/>
<circle cx="43.9" cy="46.2" r=".45" fill="none" stroke="#f0f" stroke-width=".21"/>
<circle cx="221.9" cy="99.4" r=".45" fill="#f0f"/>
<circle cx="221.9" cy="99.4" r=".45" fill="none" stroke="#f0f" stroke-width=".21"/>
<circle cx="23.1" cy="166.4" r=".45" fill="#f0f"/>
<circle cx="23.1" cy="166.4" r=".45" fill="none" stroke="#f0f" stroke-width=".21"/>
<circle cx="46.2" cy="166.4" r=".45" fill="#f0f"/>
<circle cx="46.2" cy="166.4" r=".45" fill="none" stroke="#f0f" stroke-width=".21"/>
<circle cx="268.1" cy="78.6" r=".45" fill="#f0f"/>
<circle cx="268.1" cy="78.6" r=".45" fill="none" stroke="#f0f" stroke-width=".21"/>
<circle cx="268.1" cy="106.3" r=".45" fill="#f0f"/>
<circle cx="268.1" cy="106.3" r=".45" fill="none" stroke="#f0f" stroke-width=".21"/>
<circle cx="268.1" cy="108.6" r=".45" fill="#f0f"/>
<circle cx="268.1" cy="108.6" r=".45" fill="none" stroke="#f0f" stroke-width=".21"/>
<circle cx="268.1" cy="110.9" r=".45" fill="#f0f"/>
<circle cx="268.1" cy="110.9" r=".45" fill="none" stroke="#f0f" stroke-width=".21"/>
<circle cx="268.1" cy="83.2" r=".45" fill="#f0f"/>
<circle cx="268.1" cy="83.2" r=".45" fill="none" stroke="#f0f" stroke-width=".21"/>
<circle cx="268.1" cy="80.9" r=".45" fill="#f0f"/>
<circle cx="268.1" cy="80.9" r=".45" fill="none" stroke="#f0f" stroke-width=".21"/>
<circle cx="268.1" cy="113.3" r=".45" fill="#f0f"/>
<circle cx="268.1" cy="113.3" r=".45" fill="none" stroke="#f0f" stroke-width=".21"/>
<circle cx="268.1" cy="76.3" r=".45" fill="#f0f"/>
<circle cx="268.1" cy="76.3" r=".45" fill="none" stroke="#f0f" stroke-width=".21"/>
<g font-size="7.2">
<text x="25.4" y="70.8">Reset Circuit</text>
<text x="20.8" y="128.6">ICE Interface</text>
<text x="20.8" y="188.7">Crystal</text>
</g>
<g font-size="3">
<text x="27.8" y="88.1">From ICE Bridge's USB Power</text>
<text x="201.1" y="180.9">NuTiny-EVB-NUC029FAE</text>
<text x="219.6" y="188.1">NUC029FAE.SCH</text>
</g>
<text font-size="2.8" x="268.1" y="187.5">V1.0</text>
<g font-size="2.1" fill="#f00">
<text x="237.2" y="16.9">TICEDAT</text>
<text x="237.2" y="14.6">TICEVCC</text>
<text x="252.4" y="15.7">TICEDAT</text>
<text x="252.4" y="13.4">TICEVCC</text>
<text x="237.2" y="21.6">TICERST</text>
<text x="237.6" y="19.3">TICECLK</text>
<text x="252.4" y="18">TICECLK</text>
<text x="252.4" y="20.4">TICERST</text>
<text x="123" y="36.5">PIN1</text>
<text x="123" y="38.9">PIN2</text>
<text x="123" y="41.1">PIN3</text>
<text x="157.6" y="36.5">PIN1</text>
<text x="157.6" y="38.9">PIN2</text>
<text x="157.6" y="41.1">PIN3</text>
<text x="231.6" y="36.5">PIN20</text>
<text x="231.6" y="38.9">PIN19</text>
<text x="231.6" y="41.1">PIN18</text>
<text x="56" y="45.8">TICERST</text>
<text x="123" y="43.5">PIN4</text>
<text x="123" y="45.8">PIN5</text>
<text x="148.4" y="45.8">TICERST PIN5</text>
<text x="157.6" y="43.5">PIN4</text>
<text x="231.6" y="43.5">PIN17</text>
<text x="231.6" y="45.8">PIN16</text>
<text x="123" y="48.1">PIN6</text>
<text x="123" y="50.4">PIN7</text>
<text x="123" y="52.7">PIN8</text>
<text x="157.6" y="48.1">PIN6</text>
<text x="157.6" y="50.4">PIN7</text>
<text x="157.6" y="52.7">PIN8</text>
<text x="231.6" y="48.1">PIN15</text>
<text x="231.6" y="52.7">PIN13</text>
<text x="231.6" y="50.4">PIN14</text>
<text x="240.9" y="48.1">TICEDAT</text>
<text x="240.9" y="50.4">TICECLK</text>
<text x="123" y="55">PIN9</text>
<text x="123" y="57.3">PIN10</text>
<text x="148.4" y="57.3">XTAL1</text>
<text x="148.4" y="55">XTAL2</text>
<text x="157.6" y="57.3">PIN10</text>
<text x="157.6" y="55">PIN9</text>
<text x="231.6" y="55">PIN12</text>
<text x="231.6" y="57.3">PIN11</text>
<text x="123" y="71.2">PIN11</text>
<text x="123" y="73.5">PIN12</text>
<text x="123" y="75.8">PIN13</text>
<text x="150.7" y="75.8">PIN11</text>
<text x="173.8" y="75.8">PIN6</text>
<text x="196.9" y="75.8">TICERST</text>
<text x="123" y="78.1">PIN14</text>
<text x="123" y="80.4">PIN15</text>
<text x="123" y="82.8">PIN16</text>
<text x="123" y="85.1">PIN17</text>
<text x="123" y="89.7">PIN19</text>
<text x="123" y="87.4">PIN18</text>
<text x="123" y="92">PIN20</text>
<text x="57.6" y="101.3">TICEDAT</text>
<text x="58.3" y="98.9">TICEVCC</text>
<text x="57.6" y="103.5">TICECLK</text>
<text x="57.6" y="105.9">TICERST</text>
<text x="78.6" y="149.8">XTAL2</text>
<text x="109.1" y="145.2">PIN12</text>
<text x="79.1" y="166">XTAL1</text>
</g>
<g font-size="2.1">
<text x="41.6" y="27.3">VCC</text>
<text x="247.4" y="32">VCC</text>
<text x="46.2" y="41.2">R0603</text>
<text x="131.3" y="36.5">1</text>
<text x="131.3" y="38.8">2</text>
<text x="131.3" y="41.1">3</text>
<text x="166" y="36.5">1</text>
<text x="166" y="38.8">2</text>
<text x="166" y="41.1">3</text>
<text x="225.8" y="36.5">20</text>
<text x="225.8" y="38.8">19</text>
<text x="225.8" y="41.1">18</text>
<text x="131.3" y="43.4">4</text>
<text x="131.3" y="45.7">5</text>
<text x="166" y="43.4">4</text>
<text x="166" y="45.7">5</text>
<text x="225.8" y="43.4">17</text>
<text x="225.8" y="45.7">16</text>
<text x="20.8" y="50.5">SW</text>
<text x="131.3" y="48">6</text>
<text x="131.3" y="50.4">7</text>
<text x="131.3" y="52.7">8</text>
<text x="166" y="48">6</text>
<text x="166" y="50.4">7</text>
<text x="166" y="52.7">8</text>
<text x="225.8" y="48">15</text>
<text x="225.8" y="50.4">14</text>
<text x="225.8" y="52.7">13</text>
<text x="46.2" y="55.1">TANT-A</text>
<text x="130.2" y="57.3">10</text>
<text x="131.3" y="55">9</text>
<text x="164.8" y="57.3">10</text>
<text x="166" y="55">9</text>
<text x="225.8" y="55">12</text>
<text x="225.8" y="57.3">11</text>
<text x="131.3" y="71.2">1</text>
<text x="265.8" y="69">VCC</text>
<text x="131.3" y="73.5">2</text>
<text x="131.3" y="75.8">3</text>
<text x="219.6" y="73.6">VCC</text>
<text x="260.5" y="75.8">1</text>
<text x="131.3" y="78.1">4</text>
<text x="131.3" y="80.4">5</text>
<text x="131.3" y="82.7">6</text>
<text x="260.5" y="78.1">2</text>
<text x="260.5" y="80.4">3</text>
<text x="260.5" y="82.7">4</text>
<text x="131.3" y="85">7</text>
<text x="131.3" y="87.3">8</text>
<text x="131.3" y="89.7">9</text>
<text x="260.5" y="85">5</text>
<text x="67.1" y="94.4">VCC</text>
<text x="130.2" y="91.9">10</text>
<text x="260.5" y="103.5">1</text>
<text x="260.5" y="105.8">2</text>
<text x="115.6" y="110.6">VCC</text>
<text x="138.7" y="110.6">VCC</text>
<text x="260.5" y="108.2">3</text>
<text x="260.5" y="110.4">4</text>
<text x="260.5" y="112.8">5</text>
<text x="120.2" y="124.4">R0603</text>
<text x="143.3" y="124.4">R0603</text>
<text x="122.5" y="138.3">LED0805</text>
<text x="145.6" y="138.3">LED0805</text>
<text x="67.1" y="154.5">R0603</text>
<text x="32.4" y="156.8">C0603</text>
<text x="50.9" y="159.1">XTAL\LP\SMD</text>
<text x="62.4" y="161.4">R0603</text>
<text x="32.4" y="173">C0603</text>
<text x="191.9" y="177.6">Title</text>
<text x="191.9" y="184.5">Size</text>
<text x="201.1" y="184.5">Document Number</text>
<text x="268.1" y="184.5">Rev</text>
<text x="191.9" y="191.5">Date:</text>
<text x="194.2" y="186.8">Custom</text>
<text x="201.1" y="191.5">Wednesday, May 21, 2014</text>
<text x="238.1" y="191.5">Sheet</text>
<text x="249.6" y="191.5">2</text>
<text x="256.6" y="191.5">of</text>
<text x="263.5" y="191.5">2</text>
</g>
<g font-size="2.1" fill="#000080">
<text x="134.1" y="34.3">J3</text>
<text x="168.7" y="34.3">U1</text>
<text x="20.8" y="41.2">SW1</text>
<text x="46.2" y="36.6">R1</text>
<text x="46.2" y="38.9">10K</text>
<text x="20.8" y="52.8">PUSH BOTTOM</text>
<text x="46.2" y="50.5">C1</text>
<text x="46.2" y="52.8">10uF/10V</text>
<text x="134.1" y="62">SIPSOC-10 (NC)</text>
<text x="168.7" y="62">NUC029FAE_TOSSOP20</text>
<text x="134.1" y="69">J4</text>
<text x="254.3" y="71.2">JP1</text>
<text x="231.1" y="78.2">JP5</text>
<text x="231.1" y="87.5">HEADER 2PX1 (NC)</text>
<text x="159.5" y="92.1">TP1</text>
<text x="159.5" y="94.4">Test_Point (NC)</text>
<text x="182.6" y="92.1">TP2</text>
<text x="182.6" y="94.4">Test_Point (NC)</text>
<text x="205.7" y="92.1">TP3</text>
<text x="205.7" y="94.4">Test_Point (NC)</text>
<text x="231.1" y="94.4">JP6</text>
<text x="254.3" y="92.1">HEADER 5PX1 (NC)</text>
<text x="37" y="96.7">JP4</text>
<text x="134.1" y="96.7">SIPSOC-10 (NC)</text>
<text x="254.3" y="99">JP3</text>
<text x="231.1" y="103.6">HEADER 2PX1 (NC)</text>
<text x="37" y="112.9">HEADER 5PX2(NC)</text>
<text x="120.2" y="119.8">R11</text>
<text x="143.3" y="119.8">PR</text>
<text x="245" y="119.8">HEADER 5PX1 (NC)</text>
<text x="120.2" y="122.1">330</text>
<text x="143.3" y="122.1">330</text>
<text x="122.5" y="133.7">IO</text>
<text x="122.5" y="136">RED</text>
<text x="145.6" y="133.7">POWER</text>
<text x="145.6" y="136">GREEN</text>
<text x="32.4" y="147.5">C3</text>
<text x="67.1" y="147.5">R2</text>
<text x="32.4" y="154.5">20p</text>
<text x="50.9" y="154.5">X2</text>
<text x="67.1" y="152.1">33</text>
<text x="50.9" y="156.8">12MHz</text>
<text x="62.4" y="156.8">R4</text>
<text x="62.4" y="159.1">1M</text>
<text x="32.4" y="163.7">C5</text>
<text x="32.4" y="170.6">20p</text>
</g>
<g font-size="2.1" fill="#004080">
<text x="169.9" y="38">ACMP0_P,RXD,AIN2,P1.2</text>
<text x="169.9" y="40.3">ACMP0_P,TXD,AIN3,P1.3</text>
<text x="204" y="40.3">P0.4,SPISS0,PWM5</text>
<text x="218.7" y="38">VDD</text>
<text x="169.9" y="42.6">ACMP0_N,AIN4,P1.4</text>
<text x="169.9" y="44.9">ACMP0_N,AIN5,P1.5</text>
<text x="169.9" y="47.2">nRST</text>
<text x="209.7" y="47.2">P0.7,SPICLK0</text>
<text x="210.6" y="42.6">P0.5,MOSI_0</text>
<text x="210.6" y="44.9">P0.6,MISO_0</text>
<text x="169.9" y="49.5">ACMP1_P,T0EX,STADC,nINT0,P3.2</text>
<text x="169.9" y="51.9">ACMP1_P,SDA0,T0,P3.4</text>
<text x="209.5" y="49.5">P4.7,ICE_DAT</text>
<text x="209.6" y="51.9">P4.6,ICE_CLK</text>
<text x="169.9" y="54.1">ACMP1_P,SCL0,T1,P3.5</text>
<text x="169.9" y="56.5">XTAL2,P5.1</text>
<text x="169.9" y="58.8">XTA1, P5.0</text>
<text x="211.9" y="54.1">P2.5,PWM3</text>
<text x="211.9" y="56.5">P2.4,PWM2</text>
<text x="218.9" y="58.8">VSS</text>
<text x="232.3" y="81.9">1</text>
<text x="162.8" y="87.9" transform="rotate(-90 162.8 87.9)">1</text>
<text x="185.9" y="87.9" transform="rotate(-90 185.9 87.9)">1</text>
<text x="209" y="87.9" transform="rotate(-90 209 87.9)">1</text>
<text x="232.3" y="84.2">2</text>
<text x="38.1" y="100.4">1</text>
<text x="46.3" y="100.4">2</text>
<text x="232.3" y="98.1">1</text>
<text x="232.3" y="100.4">2</text>
<text x="38.1" y="102.7">3</text>
<text x="38.1" y="105">5</text>
<text x="38.1" y="107.3">7</text>
<text x="46.3" y="102.7">4</text>
<text x="46.3" y="105">6</text>
<text x="46.3" y="107.3">8</text>
<text x="38.1" y="109.6">9</text>
<text x="45.1" y="109.6">10</text>
</g>
<g font-size="2.1" fill="#00f">
<text x="117.3" y="133.4" transform="rotate(-90 117.3 133.4)">1</text>
<text x="140.5" y="133.4" transform="rotate(-90 140.5 133.4)">1</text>
<text x="117.3" y="142.6" transform="rotate(-90 117.3 142.6)">2</text>
<text x="140.5" y="142.6" transform="rotate(-90 140.5 142.6)">2</text>
</g>
<g font-size="1.7">
<text x="29.6" y="1.7">5</text>
<text x="84.1" y="1.7">4</text>
<text x="138.7" y="1.7">3</text>
<text x="193.2" y="1.7">2</text>
<text x="247.8" y="1.7">1</text>
<text x=".6" y="27.8">D</text>
<text x="275.7" y="27.8">D</text>
<text x=".6" y="75.7">C</text>
<text x="275.7" y="75.7">C</text>
<text x=".6" y="123.7">B</text>
<text x="275.7" y="123.7">B</text>
<text x=".6" y="171.7">A</text>
<text x="275.7" y="171.7">A</text>
<text x="29.6" y="195.9">5</text>
<text x="84.1" y="195.9">4</text>
<text x="138.7" y="195.9">3</text>
<text x="193.2" y="195.9">2</text>
<text x="247.8" y="195.9">1</text>
</g>
</svg>
